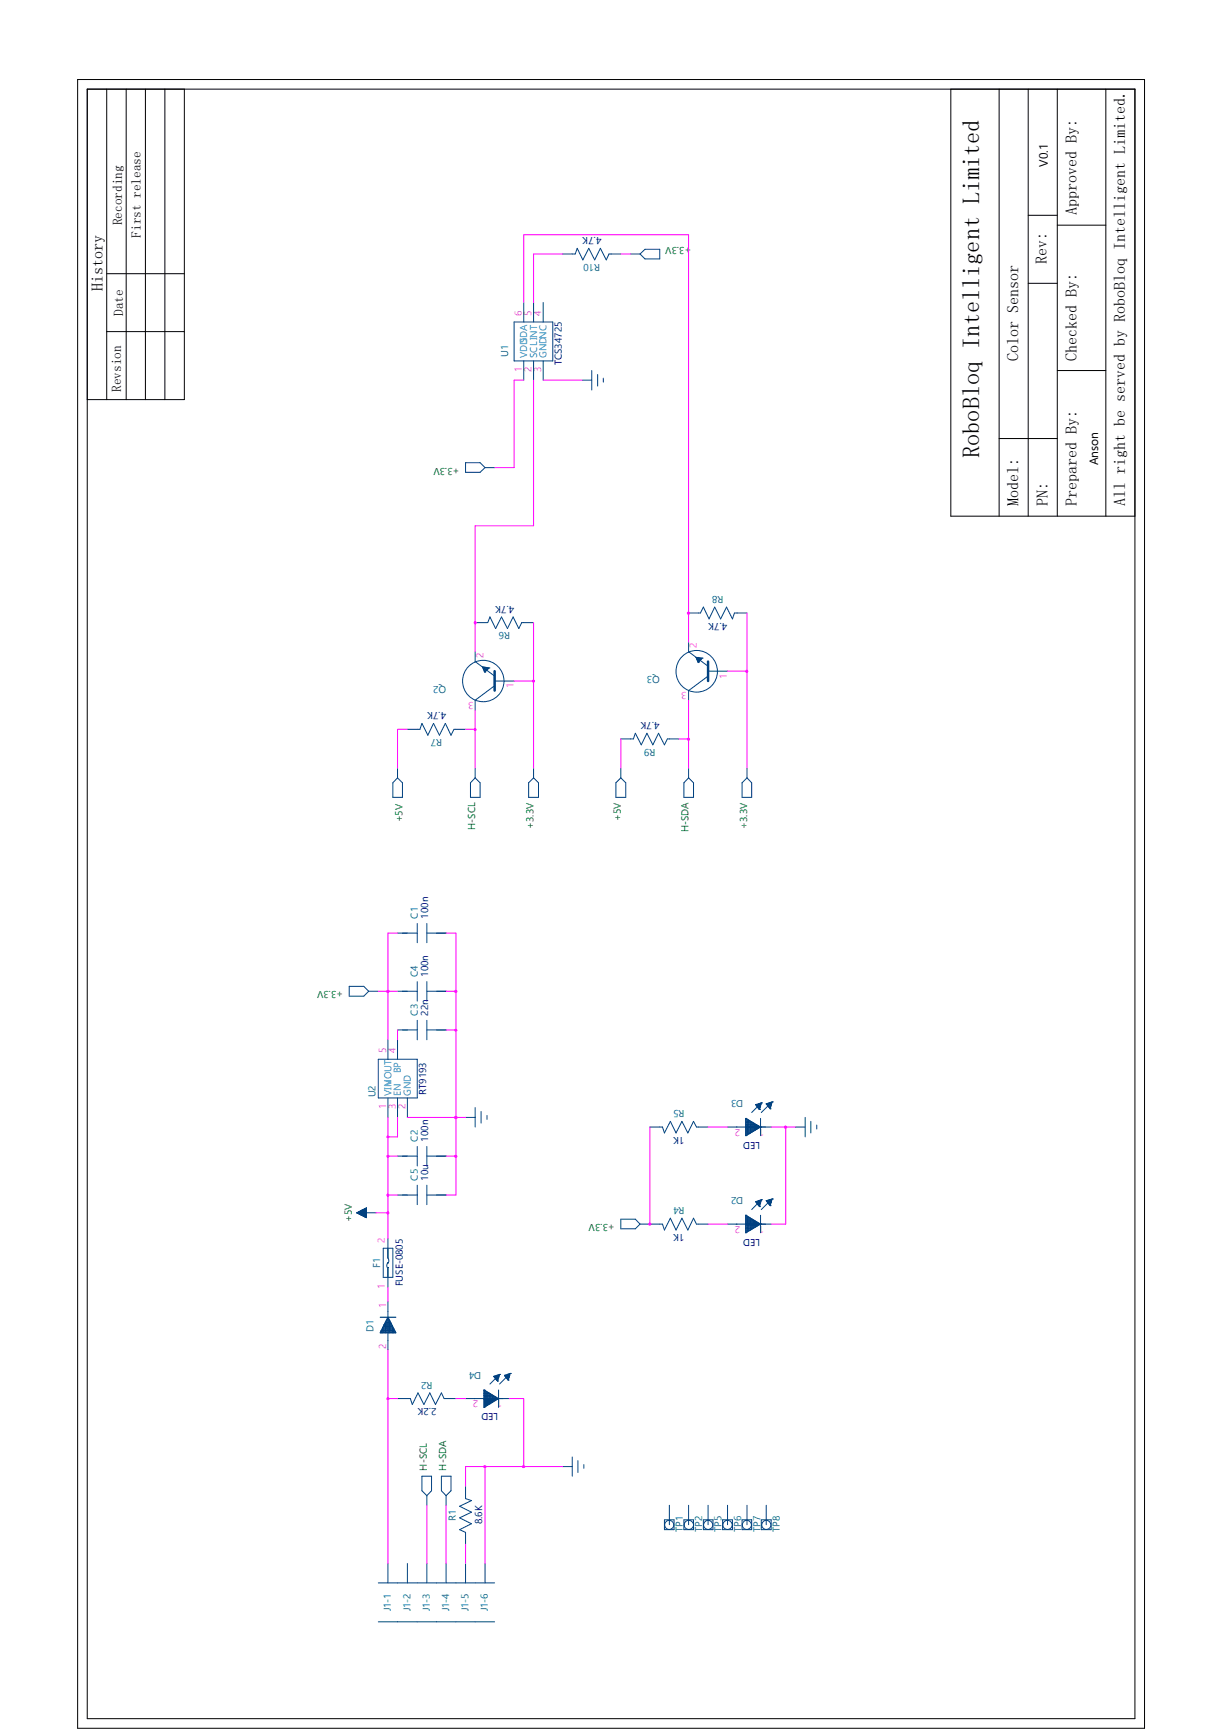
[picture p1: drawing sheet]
<svg xmlns="http://www.w3.org/2000/svg" width="210mm" height="297mm" viewBox="0 0 210 297" stroke-linecap="round" stroke-linejoin="round" font-family="sans-serif">
<g fill="none" stroke="#004080" stroke-width=".17">
<path d="M65.8 214.4h1.7v5h-1.7zM66.6 214.4v1.7M66.6 217.8v1.6M66.6 223.6v2.7M66.6 229v2.9M80 255.3v2.2l1 .3-2 1 2 1-2 1 2 1-2 1 1 .5v2M65 278.6h20M65 271.9h20M66.6 268.6v3.3M70 268.6v3.3M73.3 268.6v3.3M76.6 268.6v3.3"/>
<path d="M80 268.6v3.3M83.3 268.6v3.3"/>
</g>
<g fill="none" stroke="#004080" stroke-width=".21">
<path d="M65.3 226.3h2.7M65.4 228.8h2.5M65.5 228.5v.5M65.5 228.6h2.3M65.6 228.3h2M65.7 228.1v.9M65.7 228.1h1.8M65.8 227.9h1.6M66 227.6v1.4M66 227.7h1.3M66.1 227.4h1.1M66.2 227.1v1.9"/>
<path d="M66.2 227.2h.9M66.3 226.9h.7M66.5 226.7v2.3M66.5 226.7h.3M66.5 226.5h.3M66.6 226.3l1.4 2.7h-2.7zM66.7 226.3v2.7M66.9 226.8v2.2M67.1 227.3v1.7M67.4 227.7v1.3M67.6 228.2v.8M67.9 228.7v.3"/>
</g>
<g fill="none" stroke="#004080" stroke-width=".17">
<path d="M88.3 55.3h6.7v6.7h-6.7zM90 52v3.3M91.7 52v3.3M93.3 52v3.3M96.6 43.6h2.2l.3-.9 1 2 1-2 1.1 2 .9-2 1 2 .5-1.1h2M108.3 43.6h1.6M109.9 43.6l.9-.8h2.5v1.7h-2.5zM80 79.5h2.5l.8 .8-.8 .8h-2.5zM90 62v3.3M91.7 62v3.3M93.3 62v3.3M100 65.3h1.6"/>
<path d="M101.6 63.7v3.3M102.7 64.3v2M103.6 65v.6M83.3 80.3h1.7M81.6 112v1.7l3.4 2.5M81.6 107h2.2l.4-1 .9 2 1-2 1.1 2 .9-2 1 2 .5-1h2.1M82.9 114.6h.4v.8M83 114.6v.2M83 114.8h.9M83.1 115.1h.5M83.1 114.6v.6M83.1 115.3h.3"/>
<path d="M83.3 115.5h.1M83.5 114.6v.7M83.7 114.7v.4M83.8 114.7v.3h-.8M84 114.8h.1M84 114.8l-.7 .7M84 114.8l-1.1-.2 .4 .9M85 117.8l-3.4 2.5v1.7M85 117h3.3M118.3 110.3v1.7l3.3 2.5M118.3 105.3h2l.5-1 1 2 1-2 1 2 1-2 1 2 .4-1h2.1M119.5 113h.5"/>
<path d="M119.6 112.9v.2M119.6 113.1h1M119.7 113.3h.7M119.8 113.5h.5M119.8 112.9v.6M119.8 113.7h.3M119.9 113.8h.1M120 112.9v.9M120.1 113v.6M120.3 113v.4M120.5 113.1v.2M120.6 113.1h.1"/>
<path d="M120.6 113.1l-.7 .7M120.6 113.1l-1.1-.2 .4 .9M121.6 115.3h3.4M121.6 116.2l-3.3 2.4v1.7M68.3 132v1.6M68.3 133.6l.8 .9v2.5h-1.6v-2.5zM70 125.3h2.1l.4-1 1 2 1-2 1 2 1-2 1 2 .5-1h2M81.6 132v1.6M81.6 133.6l.9 .9v2.5h-1.7v-2.5zM91.7 132v1.6M91.7 133.6l.8 .9v2.5h-1.7v-2.5zM105.8 134.5l.8-.9 .9 .9v2.5h-1.7z"/>
<path d="M106.6 126.9h2.2l.3-.9 1.1 2 .9-2 1 2 1-2 1 2 .5-1.1h2M106.6 132v1.6M118.3 132v1.6M118.3 133.6l.8 .9v2.5h-1.6v-2.5zM128.3 133.6l.8 .9v2.5h-1.6v-2.5zM128.3 132v1.6M71.7 158.7v3.3M73.3 158.7v3.3M60 169.4h2.5l.8 .9-.8 .8h-2.5zM63.3 170.3h1.7M66.6 178.6v3.4M68.3 178.6v3.4"/>
<path d="M68.3 176.9h3.4M68.3 170.3h3.4M68.3 160.3h3.4M71.7 168.6v3.4M71.7 175.3v3.3M73.3 168.6v3.4M73.3 175.3v3.3M73.3 176.9h3.3M73.3 170.3h3.3M73.3 160.3h3.3M65 182h6.7v6.6h-6.7zM66.6 188.6v3.4"/>
<path d="M68.3 188.6v3.4M68.3 198.6h3.4M70 188.6v3.4M71.7 197v3.3M73.3 198.6h3.3M73.3 197v3.3M80 192h1.6M81.6 190.3v3.3M82.6 191v1.9M83.7 191.6v.7M111.6 193.6h2.2l.3 1 1-2 1 2 1-2 1.1 2 .9-2 .5 1h2M125 193.6h7.5"/>
<path d="M128.1 195.1h.1M128.1 192.1h.1M128.1 192.1v3M128.1 193.2h1.7v.9h-1.7M128.1 192.6h.8v2h-.8M128.1 195h.3M128.1 194.8h.6M128.1 194.5h1.1M128.1 194.3h1.4M128.1 194h2M128.1 193.8h2.2M128.1 192.1l2.5 1.5"/>
<path d="M128.1 193.5h2.2M128.1 193.3h1.9M128.1 192.9h1.4M128.1 192.8h1.1M128.1 192.4h.6M128.1 192.3h.3M128.3 192.2v2.8M128.4 192.3v2.6M128.6 192.4v2.4M128.8 192.5v2.2M129.1 192.7v1.9M129.3 192.8v1.6"/>
<path d="M129.5 192.9v1.4M129.6 193v1.2M129.8 189.8h.1M129.8 189.8l.5 .7M129.8 189.8h.9M129.9 190h.7M130 189.8v.2M130 193.2v.8M130.1 189.7v.5M130.1 193.3v.6M130.1 190.3h.5M130.3 193.4v.4"/>
<path d="M130.3 190.5l.2 .1M130.3 190.5h.2M130.5 190.6h.1M130.5 189.6v1M130.5 193.5v.2M130.6 193.6h.1M130.6 189.5v.7h-.6M130.6 192.1v3M130.6 193.6l-2.5 1.5M130.8 189.5h.1M130.8 189.6h-.5v.9M130.8 189.5l-1.7 1.6"/>
<path d="M130.8 189.5l-1 .3M130.8 189.5l-.3 1.1M131.6 189.6h.1M131.6 189.6h.9M131.6 189.6l.7 .9M131.7 189.8h.8M131.8 189.6v.3M132 189.5v.6M132 190.2h.4M132.3 190.5h.1M132.3 189.4v1.1M132.5 189.3v.7h-.6"/>
<path d="M132.5 189.5l-1.7 1.6M132.6 189.5h-.5v.8h.3M132.6 189.3h.1M132.6 189.3l-1 .3M132.6 189.3l-.3 1.2M136.6 193.6h1.7M138.3 192v3.3M139.3 192.6v2M140.3 193.3v.7M61.3 208.4h.1M61.3 208.4h3.3M61.3 208.4l1.6-.9v1.7z"/>
<path d="M61.3 208.4h1.6M61.4 208.3v.1M61.5 208.5h1.4M61.5 208.3v.1M61.6 208.2v.3M61.6 208.6h1.3M61.7 208.1h1.2M61.7 208.1v.5M61.8 208.1v.5M61.8 208.7h1.1M61.8 208.1h1.1M61.8 208.1v.6"/>
<path d="M61.9 208.1v.6M61.9 208.7h1M61.9 208h1M62 208v.7M62 208.8h.9M62.1 208v.7M62.1 207.9h.8M62.1 207.9v.9M62.2 207.9v.9M62.2 208.8h.7M62.2 207.9h.7M62.3 207.9v.9"/>
<path d="M62.3 207.9v1M62.3 208.9h.6M62.3 207.8h.6M62.4 207.8v1.1M62.4 207.8v1.1h.5M62.5 207.8h.4M62.5 207.8v1.1M62.6 207.7v1.3M62.6 209h.3M62.6 207.7h.3M62.7 207.7v1.3M62.7 207.7v1.4h.2"/>
<path d="M62.7 207.6h.2M62.8 207.6v1.5M62.8 209.2h.1M62.9 207.5h.1M62.9 207.5v1.7M62.9 208.2h-1.3v.3M62.9 208.3h-1.5v.1M66.6 212.8v3.3a.64 .64 0 0 1 0 .9v-.1M66.6 217.8v3.3M66.7 217a.46 .46 0 0 0-.1 .8M68.3 205.3h3.4M71.7 203.6v3.4"/>
<path d="M73.3 203.6v3.4M73.3 205.3h3.3M106.6 209.5h2.5l.8 .8-.8 .8h-2.5zM109.9 210.3h3.9l.3 1 1-2 1 2 1-2 1.1 2 .9-2 .5 1h2M125 210.3h7.5M128.1 211.8h.1M128.1 208.8h.1M128.1 208.8v3M128.1 209.8h1.7v1h-1.7M128.1 209.3h.8v2h-.8M128.1 211.6h.3M128.1 211.4h.6"/>
<path d="M128.1 211.1h1.1M128.1 211h1.4M128.1 210.6h2M128.1 210.5h2.2M128.1 208.8l2.5 1.5M128.1 210.1h2.2M128.1 210h1.9M128.1 209.6h1.4M128.1 209.5h1.1M128.1 209.1h.6M128.1 208.9h.3M128.3 208.9v2.8"/>
<path d="M128.4 209v2.6M128.6 209.1v2.4M128.8 209.2v2.2M129.1 209.4v1.8M129.3 209.5v1.6M129.5 209.6v1.4M129.6 209.7v1.2M129.8 206.4h.1M129.8 206.4l.5 .7M129.8 206.4h.9M129.9 206.6h.7M130 206.4v.3"/>
<path d="M130 209.9v.8M130.1 206.4v.5M130.1 210v.6M130.1 207h.5M130.3 210.1v.4M130.3 207.1l.2 .2M130.3 207.1h.2M130.5 207.3h.1M130.5 206.3v1M130.5 210.2v.2M130.6 210.3h.1M130.6 206.2v.6h-.6"/>
<path d="M130.6 208.8v3M130.6 210.3l-2.5 1.5M130.8 206.1h.1M130.8 206.3h-.5v.8M130.8 206.1l-1.7 1.7M130.8 206.1l-1 .3M130.8 206.1l-.3 1.2M131.6 206.3h.1M131.6 206.3h.9M131.6 206.3l.5 .7M131.7 206.4h.8M131.8 206.3v.2"/>
<path d="M132 206.2v.5M132 206.8h.4M132.1 207h.3M132.1 207l.2 .1M132.3 207.1h.1M132.3 206.1v1M132.5 206v.6h-.6M132.5 206.1l-1.7 1.7M132.6 206.1h-.5v.9M132.6 206h.1M132.6 206l-1 .3M132.6 206l-.3 1.1"/>
<path d="M83.1 238.8h.1M83.1 238.8v3M83.1 239.8h1.7v1h-1.7M83.1 239.3h.9v2h-.9M83.1 238.8l2.5 1.5M83.1 239.9h1.9M83.1 239.6h1.4M83.1 239.4h1.1M83.1 239.1h.6M83.1 239h.3M83.3 238.9v2.8M83.5 239v2.6"/>
<path d="M83.7 239.1v2.4M83.8 239.2v2.2M84.2 239.4v1.8M84.3 239.5v1.6M84.5 239.6v1.4M84.6 239.7v1.2M84.8 236.5h.1M84.8 236.5l.5 .6M84.8 236.5h1M84.9 236.6h.8M85 236.4v.2M85 239.9v.8"/>
<path d="M85.1 236.3v.6M85.1 240v.6M85.2 237h.4M85.3 237.1l.2 .2M85.3 237.1h.3M85.5 237.3h.1M85.5 236.3v1M85.6 236.2v.6h-.6M85.6 238.8v3M85.8 236.3h-.5v.8M85.8 236.1h.1M85.8 236.1l-1.6 1.7"/>
<path d="M85.8 236.1l-1 .4M85.8 236.1l-.3 1.2M86.7 236.3h.1M86.7 236.3h.9M86.7 236.3l.5 .7M86.7 236.5h.8M86.8 236.3v.2M87 236.2v.5M87 236.8h.4M87.2 237h.2M87.2 237l.1 .1M87.3 237.1h.1"/>
<path d="M87.3 236.1v1M87.5 236v.6h-.6M87.5 236.1l-1.7 1.7M87.6 236.1h-.4v.9M87.6 236h.1M87.6 236l-.9 .3M87.6 236l-.3 1.1M68.3 240.3h2.2l.3 1 1-2 1 2 1-2 1 2 1-2 .5 1h2M72.5 253.6h1.6v2.5l-.8 .9-.8-.9zM73.3 257v1.6M75.8 253.6h1.7v2.5l-.9 .9-.8-.9zM76.6 257v1.6"/>
<path d="M80 240.3h7.5M83.1 241.8h.1M83.1 241.6h.3M83.1 241.5h.6M83.1 241.1h1.2M83.1 241h1.4M83.1 240.6h2M83.1 240.4h2.3M83.1 240.1h2.2M85.3 240.1v.4M85.5 240.2v.2M85.6 240.3h.1"/>
<path d="M85.6 240.3l-2.5 1.5M96.6 252h1.7M98.3 250.3v3.3M99.3 250.9v2.1M100.3 251.6v.7M115 258.6v3.3M118.3 258.6v3.3M121.6 258.6v3.3M125 258.6v3.3M128.3 258.6v3.3M131.6 258.6v3.3M114.1 261.1h1.7v1.7h-1.7z"/>
<path d="M117.5 261.1h1.6v1.7h-1.6zM120.8 261.1h1.7v1.7h-1.7zM124.1 261.1h1.7v1.7h-1.7zM127.5 261.1h1.6v1.7h-1.6zM130.8 261.1h1.7v1.7h-1.7z"/>
<circle cx="83" cy="117" r="3.6"/>
<circle cx="119.7" cy="115.3" r="3.6"/>
<circle cx="114.9" cy="262" r=".78"/>
<circle cx="118.3" cy="262" r=".79"/>
<circle cx="121.6" cy="262" r=".78"/>
<circle cx="125" cy="262" r=".79"/>
<circle cx="128.3" cy="262" r=".78"/>
<circle cx="131.6" cy="262" r=".78"/>
</g>
<path d="M85 115.3v3.3M121.6 113.7v3.3" fill="none" stroke="#004080" stroke-width=".42"/>
<g fill="none" stroke="#f0f" stroke-width=".17">
<path d="M90 52v-11.7h28.3v70M96.6 43.6h-4.9v8.4M106.6 43.6h1.7M90 65.3h-1.7v15h-3.3M91.7 65.3v25h-10.1v21.7M93.3 65.3h6.7M81.6 107h.1M88.3 117h3.4M91.7 107v25M118.3 105.3h.1M125 115.3h3.3M128.3 105.3v26.7"/>
<path d="M70 125.3h-1.7v6.7M80 125.3h1.6M81.6 122v10M106.6 126.9v5.1M116.6 126.9h1.7M118.3 120.3v11.7M65 170.3h3.3M66.6 170.3h.1M68.3 160.3h-1.7v18.3M68.3 176.9v1.7M76.6 170.3h1.7M76.6 176.9h1.7"/>
<path d="M76.6 160.3h1.7v45h-1.7M66.6 192v20.8M66.6 198.6h1.7M68.3 192v3.3h-1.7M70 192h10M76.6 198.6h1.7M78.3 192h.1M111.6 193.6v16.7M121.6 193.6h3.4M132.5 193.6h4.1M135 193.6v16.7h-2.5M64.6 208.4h2"/>
<path d="M66.6 205.3h1.7M111.6 210.3h.1M121.6 210.3h3.4M66.6 221.1v2.5M66.6 231.9v36.7M66.6 240.3h1.7M73.3 258.6v10M76.6 258.6v10M78.3 240.3h1.7M83.3 252v16.6M87.5 240.3h2.5v11.7M96.6 252h-16.6v3.3"/>
<path d="M80 265.3v3.3"/>
</g>
<path d="M83.2 251.8h.2v.3h-.2z" fill-rule="evenodd" fill="#f0f"/>
<path d="M83.2 251.8h.2v.3h-.2z" fill="none" stroke="#f0f" stroke-width=".17"/>
<path d="M111.5 210.2h.2v.2h-.2z" fill-rule="evenodd" fill="#f0f"/>
<path d="M111.5 210.2h.2v.2h-.2z" fill="none" stroke="#f0f" stroke-width=".17"/>
<path d="M66.5 208.2h.2v.3h-.2z" fill-rule="evenodd" fill="#f0f"/>
<path d="M66.5 208.2h.2v.3h-.2z" fill="none" stroke="#f0f" stroke-width=".17"/>
<path d="M66.5 195.2h.2v.2h-.2z" fill-rule="evenodd" fill="#f0f"/>
<path d="M66.5 195.2h.2v.2h-.2z" fill="none" stroke="#f0f" stroke-width=".17"/>
<path d="M78.2 191.9h.2v.2h-.2z" fill-rule="evenodd" fill="#f0f"/>
<path d="M78.2 191.9h.2v.2h-.2z" fill="none" stroke="#f0f" stroke-width=".17"/>
<path d="M78.2 176.9h.2v.2h-.2z" fill-rule="evenodd" fill="#f0f"/>
<path d="M78.2 176.9h.2v.2h-.2z" fill="none" stroke="#f0f" stroke-width=".17"/>
<path d="M66.5 198.5h.2v.3h-.2z" fill-rule="evenodd" fill="#f0f"/>
<path d="M66.5 198.5h.2v.3h-.2z" fill="none" stroke="#f0f" stroke-width=".17"/>
<path d="M78.2 191.9h.2v.2h-.2z" fill-rule="evenodd" fill="#f0f"/>
<path d="M78.2 191.9h.2v.2h-.2z" fill="none" stroke="#f0f" stroke-width=".17"/>
<path d="M66.5 205.2h.2v.3h-.2z" fill-rule="evenodd" fill="#f0f"/>
<path d="M66.5 205.2h.2v.3h-.2z" fill="none" stroke="#f0f" stroke-width=".17"/>
<path d="M78.2 198.5h.2v.3h-.2z" fill-rule="evenodd" fill="#f0f"/>
<path d="M78.2 198.5h.2v.3h-.2z" fill="none" stroke="#f0f" stroke-width=".17"/>
<path d="M81.5 106.9h.2v.2h-.2z" fill-rule="evenodd" fill="#f0f"/>
<path d="M81.5 106.9h.2v.2h-.2z" fill="none" stroke="#f0f" stroke-width=".17"/>
<path d="M81.5 125.2h.2v.3h-.2z" fill-rule="evenodd" fill="#f0f"/>
<path d="M81.5 125.2h.2v.3h-.2z" fill="none" stroke="#f0f" stroke-width=".17"/>
<path d="M91.5 116.9h.2v.2h-.2z" fill-rule="evenodd" fill="#f0f"/>
<path d="M91.5 116.9h.2v.2h-.2z" fill="none" stroke="#f0f" stroke-width=".17"/>
<path d="M118.1 126.9h.3v.2h-.3z" fill-rule="evenodd" fill="#f0f"/>
<path d="M118.1 126.9h.3v.2h-.3z" fill="none" stroke="#f0f" stroke-width=".17"/>
<path d="M128.1 115.2h.3v.3h-.3z" fill-rule="evenodd" fill="#f0f"/>
<path d="M128.1 115.2h.3v.3h-.3z" fill="none" stroke="#f0f" stroke-width=".17"/>
<path d="M118.1 105.2h.3v.3h-.3z" fill-rule="evenodd" fill="#f0f"/>
<path d="M118.1 105.2h.3v.3h-.3z" fill="none" stroke="#f0f" stroke-width=".17"/>
<path d="M66.5 170.2h.2v.3h-.2z" fill-rule="evenodd" fill="#f0f"/>
<path d="M66.5 170.2h.2v.3h-.2z" fill="none" stroke="#f0f" stroke-width=".17"/>
<path d="M78.2 170.2h.2v.3h-.2z" fill-rule="evenodd" fill="#f0f"/>
<path d="M78.2 170.2h.2v.3h-.2z" fill="none" stroke="#f0f" stroke-width=".17"/>
<path d="M66.5 170.2h.2v.3h-.2z" fill-rule="evenodd" fill="#f0f"/>
<path d="M66.5 170.2h.2v.3h-.2z" fill="none" stroke="#f0f" stroke-width=".17"/>
<path d="M134.8 193.5h.3v.3h-.3z" fill-rule="evenodd" fill="#f0f"/>
<path d="M134.8 193.5h.3v.3h-.3z" fill="none" stroke="#f0f" stroke-width=".17"/>
<path d="M66.5 240.2h.2v.2h-.2z" fill-rule="evenodd" fill="#f0f"/>
<path d="M66.5 240.2h.2v.2h-.2z" fill="none" stroke="#f0f" stroke-width=".17"/>
<path d="M89.8 251.8h.3v.3h-.3z" fill-rule="evenodd" fill="#f0f"/>
<path d="M89.8 251.8h.3v.3h-.3z" fill="none" stroke="#f0f" stroke-width=".17"/>
<g fill="none" stroke="#000" stroke-width=".17">
<path d="M13.3 13.7h183.3v283.2h-183.3zM15 15.3h179.9v280h-179.9zM18.3 15.3v53.4M21.7 15.3v53.4M25 15.3v53.4M28.3 15.3v53.4M31.7 15.3v53.4h-16.7M163.3 15.3v73.4h31.6M171.6 15.3v73.4M176.6 15.3v73.4M181.6 15.3v73.4M189.9 15.3v73.4"/>
<path d="M176.6 37h5M181.6 38.7h8.3M18.3 47h13.4M18.3 57h13.4M176.6 48.7h5M171.6 75.3h10M181.6 63.7h8.3"/>
</g>
<text font-size="4.1" x="168.3" y="78.6" transform="rotate(-90 168.3 78.6)">RoboBloq Intelligent Limited</text>
<g font-size="2.8">
<text x="185" y="37" transform="rotate(-90 185 37)">Approved By:</text>
<text x="179.8" y="45.3" transform="rotate(-90 179.8 45.3)">Rev:</text>
<text x="17.7" y="50" transform="rotate(-90 17.7 50)">History</text>
<text x="175" y="62" transform="rotate(-90 175 62)">Color Sensor</text>
<text x="185" y="62" transform="rotate(-90 185 62)">Checked By:</text>
<text x="175" y="87" transform="rotate(-90 175 87)">Model:</text>
<text x="180" y="87" transform="rotate(-90 180 87)">PN:</text>
<text x="185" y="87" transform="rotate(-90 185 87)">Prepared By:</text>
<text x="193.3" y="87" transform="rotate(-90 193.3 87)">All right be served by RoboBloq Intelligent Limited.</text>
</g>
<g font-size="2.3">
<text x="21" y="38.7" transform="rotate(-90 21 38.7)">Recording</text>
<text x="24.2" y="40.8" transform="rotate(-90 24.2 40.8)">First release</text>
<text x="21.2" y="54.3" transform="rotate(-90 21.2 54.3)">Date</text>
<text x="20.8" y="67.3" transform="rotate(-90 20.8 67.3)">Revsion</text>
</g>
<g font-size="2.1">
<text x="180" y="28.6" transform="rotate(-90 180 28.6)">V0.1</text>
<text x="188.6" y="80" transform="rotate(-90 188.6 80)">Anson</text>
</g>
<g font-size="1.7" fill="#000080">
<text x="103.3" y="40.7" transform="rotate(-180 103.3 40.7)">4.7K</text>
<text x="96.5" y="62.8" transform="rotate(-90 96.5 62.8)">TCS34725</text>
<text x="88.3" y="104" transform="rotate(-180 88.3 104)">4.7K</text>
<text x="124.9" y="107" transform="rotate(-180 124.9 107)">4.7K</text>
<text x="76.6" y="122.4" transform="rotate(-180 76.6 122.4)">4.7K</text>
<text x="113.3" y="124" transform="rotate(-180 113.3 124)">4.7K</text>
<text x="73.5" y="157.8" transform="rotate(-90 73.5 157.8)">100n</text>
<text x="73.5" y="167.8" transform="rotate(-90 73.5 167.8)">100n</text>
<text x="73.5" y="174.5" transform="rotate(-90 73.5 174.5)">22n</text>
<text x="73.2" y="188.1" transform="rotate(-90 73.2 188.1)">RT9193</text>
<text x="73.5" y="196.1" transform="rotate(-90 73.5 196.1)">100n</text>
<text x="117.6" y="195.3" transform="rotate(-180 117.6 195.3)">1K</text>
<text x="130.6" y="196.1" transform="rotate(-180 130.6 196.1)">LED</text>
<text x="73.5" y="202.8" transform="rotate(-90 73.5 202.8)">10u</text>
<text x="117.6" y="212" transform="rotate(-180 117.6 212)">1K</text>
<text x="130.6" y="212.8" transform="rotate(-180 130.6 212.8)">LED</text>
<text x="69.2" y="221" transform="rotate(-90 69.2 221)">FUSE-0805</text>
<text x="75" y="242" transform="rotate(-180 75 242)">2.2K</text>
<text x="85.6" y="242.8" transform="rotate(-180 85.6 242.8)">LED</text>
<text x="82.8" y="261.9" transform="rotate(-90 82.8 261.9)">8.6K</text>
</g>
<g font-size="1.7" fill="#008080">
<text x="103.1" y="45.3" transform="rotate(-180 103.1 45.3)">R10</text>
<text x="87.3" y="61.4" transform="rotate(-90 87.3 61.4)">U1</text>
<text x="124.2" y="102.4" transform="rotate(-180 124.2 102.4)">R8</text>
<text x="87.6" y="108.7" transform="rotate(-180 87.6 108.7)">R6</text>
<text x="76.6" y="117.8" transform="rotate(-180 76.6 117.8)">Q2</text>
<text x="113.3" y="116.2" transform="rotate(-180 113.3 116.2)">Q3</text>
<text x="75.9" y="126.9" transform="rotate(-180 75.9 126.9)">R7</text>
<text x="112.6" y="128.6" transform="rotate(-180 112.6 128.6)">R9</text>
<text x="71.8" y="157.8" transform="rotate(-90 71.8 157.8)">C1</text>
<text x="71.8" y="167.8" transform="rotate(-90 71.8 167.8)">C4</text>
<text x="71.8" y="174.5" transform="rotate(-90 71.8 174.5)">C3</text>
<text x="64.5" y="188.5" transform="rotate(-90 64.5 188.5)">U2</text>
<text x="117.6" y="190.7" transform="rotate(-180 117.6 190.7)">R5</text>
<text x="127.7" y="189" transform="rotate(-180 127.7 189)">D3</text>
<text x="71.8" y="196.1" transform="rotate(-90 71.8 196.1)">C2</text>
<text x="71.8" y="202.8" transform="rotate(-90 71.8 202.8)">C5</text>
<text x="117.6" y="207.4" transform="rotate(-180 117.6 207.4)">R4</text>
<text x="127.7" y="205.7" transform="rotate(-180 127.7 205.7)">D2</text>
<text x="65.3" y="217.8" transform="rotate(-90 65.3 217.8)">F1</text>
<text x="64.1" y="228.8" transform="rotate(-90 64.1 228.8)">D1</text>
<text x="74.3" y="237.4" transform="rotate(-180 74.3 237.4)">R2</text>
<text x="82.7" y="235.7" transform="rotate(-180 82.7 235.7)">D4</text>
<text x="78.3" y="261.2" transform="rotate(-90 78.3 261.2)">R1</text>
<text x="117.3" y="263.2" transform="rotate(-90 117.3 263.2)">TP1</text>
<text x="120.6" y="263.2" transform="rotate(-90 120.6 263.2)">TP2</text>
<text x="124" y="263.2" transform="rotate(-90 124 263.2)">TP5</text>
<text x="127.3" y="263.2" transform="rotate(-90 127.3 263.2)">TP6</text>
<text x="130.6" y="263.2" transform="rotate(-90 130.6 263.2)">TP7</text>
<text x="133.9" y="263.2" transform="rotate(-90 133.9 263.2)">TP8</text>
<text x="67.1" y="276.8" transform="rotate(-90 67.1 276.8)">J1-1</text>
<text x="70.5" y="276.8" transform="rotate(-90 70.5 276.8)">J1-2</text>
<text x="73.8" y="276.8" transform="rotate(-90 73.8 276.8)">J1-3</text>
<text x="77.1" y="276.8" transform="rotate(-90 77.1 276.8)">J1-4</text>
<text x="80.5" y="276.8" transform="rotate(-90 80.5 276.8)">J1-5</text>
<text x="83.8" y="276.8" transform="rotate(-90 83.8 276.8)">J1-6</text>
</g>
<g font-size="1.7" fill="#008000">
<text x="118.8" y="42.4" transform="rotate(-180 118.8 42.4)">+3.3V</text>
<text x="79" y="80.3" transform="rotate(-180 79 80.3)">+3.3V</text>
<text x="69.1" y="141.3" transform="rotate(-90 69.1 141.3)">+5V</text>
<text x="81.6" y="142.6" transform="rotate(-90 81.6 142.6)">H-SCL</text>
<text x="91.7" y="142.4" transform="rotate(-90 91.7 142.4)">+3.3V</text>
<text x="106.6" y="141.1" transform="rotate(-90 106.6 141.1)">+5V</text>
<text x="118.3" y="143" transform="rotate(-90 118.3 143)">H-SDA</text>
<text x="128.3" y="142.4" transform="rotate(-90 128.3 142.4)">+3.3V</text>
<text x="59" y="170.3" transform="rotate(-180 59 170.3)">+3.3V</text>
<text x="60.5" y="209.9" transform="rotate(-90 60.5 209.9)">+5V</text>
<text x="105.6" y="210.3" transform="rotate(-180 105.6 210.3)">+3.3V</text>
<text x="73.3" y="252.6" transform="rotate(-90 73.3 252.6)">H-SCL</text>
<text x="76.6" y="252.6" transform="rotate(-90 76.6 252.6)">H-SDA</text>
</g>
<g font-size="1.7" fill="#ff6060">
<text x="89.6" y="54.3" transform="rotate(-90 89.6 54.3)">6</text>
<text x="91.3" y="54.3" transform="rotate(-90 91.3 54.3)">5</text>
<text x="93" y="54.3" transform="rotate(-90 93 54.3)">4</text>
<text x="89.6" y="63.9" transform="rotate(-90 89.6 63.9)">1</text>
<text x="91.3" y="63.9" transform="rotate(-90 91.3 63.9)">2</text>
<text x="93" y="63.9" transform="rotate(-90 93 63.9)">3</text>
<text x="83.1" y="113" transform="rotate(-90 83.1 113)">2</text>
<text x="119.7" y="111.3" transform="rotate(-90 119.7 111.3)">2</text>
<text x="88.2" y="118.2" transform="rotate(-90 88.2 118.2)">1</text>
<text x="117.9" y="118.9" transform="rotate(-180 117.9 118.9)">3</text>
<text x="124.8" y="116.6" transform="rotate(-90 124.8 116.6)">1</text>
<text x="81.3" y="120.6" transform="rotate(-180 81.3 120.6)">3</text>
<text x="66.3" y="181" transform="rotate(-90 66.3 181)">5</text>
<text x="68" y="181" transform="rotate(-90 68 181)">4</text>
<text x="66.3" y="190.6" transform="rotate(-90 66.3 190.6)">1</text>
<text x="68" y="190.6" transform="rotate(-90 68 190.6)">3</text>
<text x="69.6" y="190.6" transform="rotate(-90 69.6 190.6)">2</text>
<text x="127.1" y="193.9" transform="rotate(-180 127.1 193.9)">2</text>
<text x="131.2" y="193.9" transform="rotate(-180 131.2 193.9)">1</text>
<text x="66.1" y="213.5" transform="rotate(-90 66.1 213.5)">2</text>
<text x="127.1" y="210.6" transform="rotate(-180 127.1 210.6)">2</text>
<text x="131.2" y="210.6" transform="rotate(-180 131.2 210.6)">1</text>
<text x="66.1" y="221.4" transform="rotate(-90 66.1 221.4)">1</text>
<text x="66.3" y="224.8" transform="rotate(-90 66.3 224.8)">1</text>
<text x="66.3" y="231.7" transform="rotate(-90 66.3 231.7)">2</text>
<text x="82.1" y="240.5" transform="rotate(-180 82.1 240.5)">2</text>
<text x="86.2" y="240.5" transform="rotate(-180 86.2 240.5)">1</text>
</g>
<g font-size="1.7" fill="#2291ff">
<text x="90.6" y="59" transform="rotate(-90 90.6 59)">SDA</text>
<text x="90.6" y="61.5" transform="rotate(-90 90.6 61.5)">VDD</text>
<text x="92.2" y="61.5" transform="rotate(-90 92.2 61.5)">SCLINT</text>
<text x="93.9" y="61.5" transform="rotate(-90 93.9 61.5)">GNDNC</text>
<text x="68.9" y="184.4" transform="rotate(-90 68.9 184.4)">BP</text>
<text x="67.2" y="188.3" transform="rotate(-90 67.2 188.3)">VIN</text>
<text x="67.2" y="186.5" transform="rotate(-90 67.2 186.5)">VOUT</text>
<text x="68.9" y="188.3" transform="rotate(-90 68.9 188.3)">EN</text>
<text x="70.6" y="188.3" transform="rotate(-90 70.6 188.3)">GND</text>
</g>
</svg>
